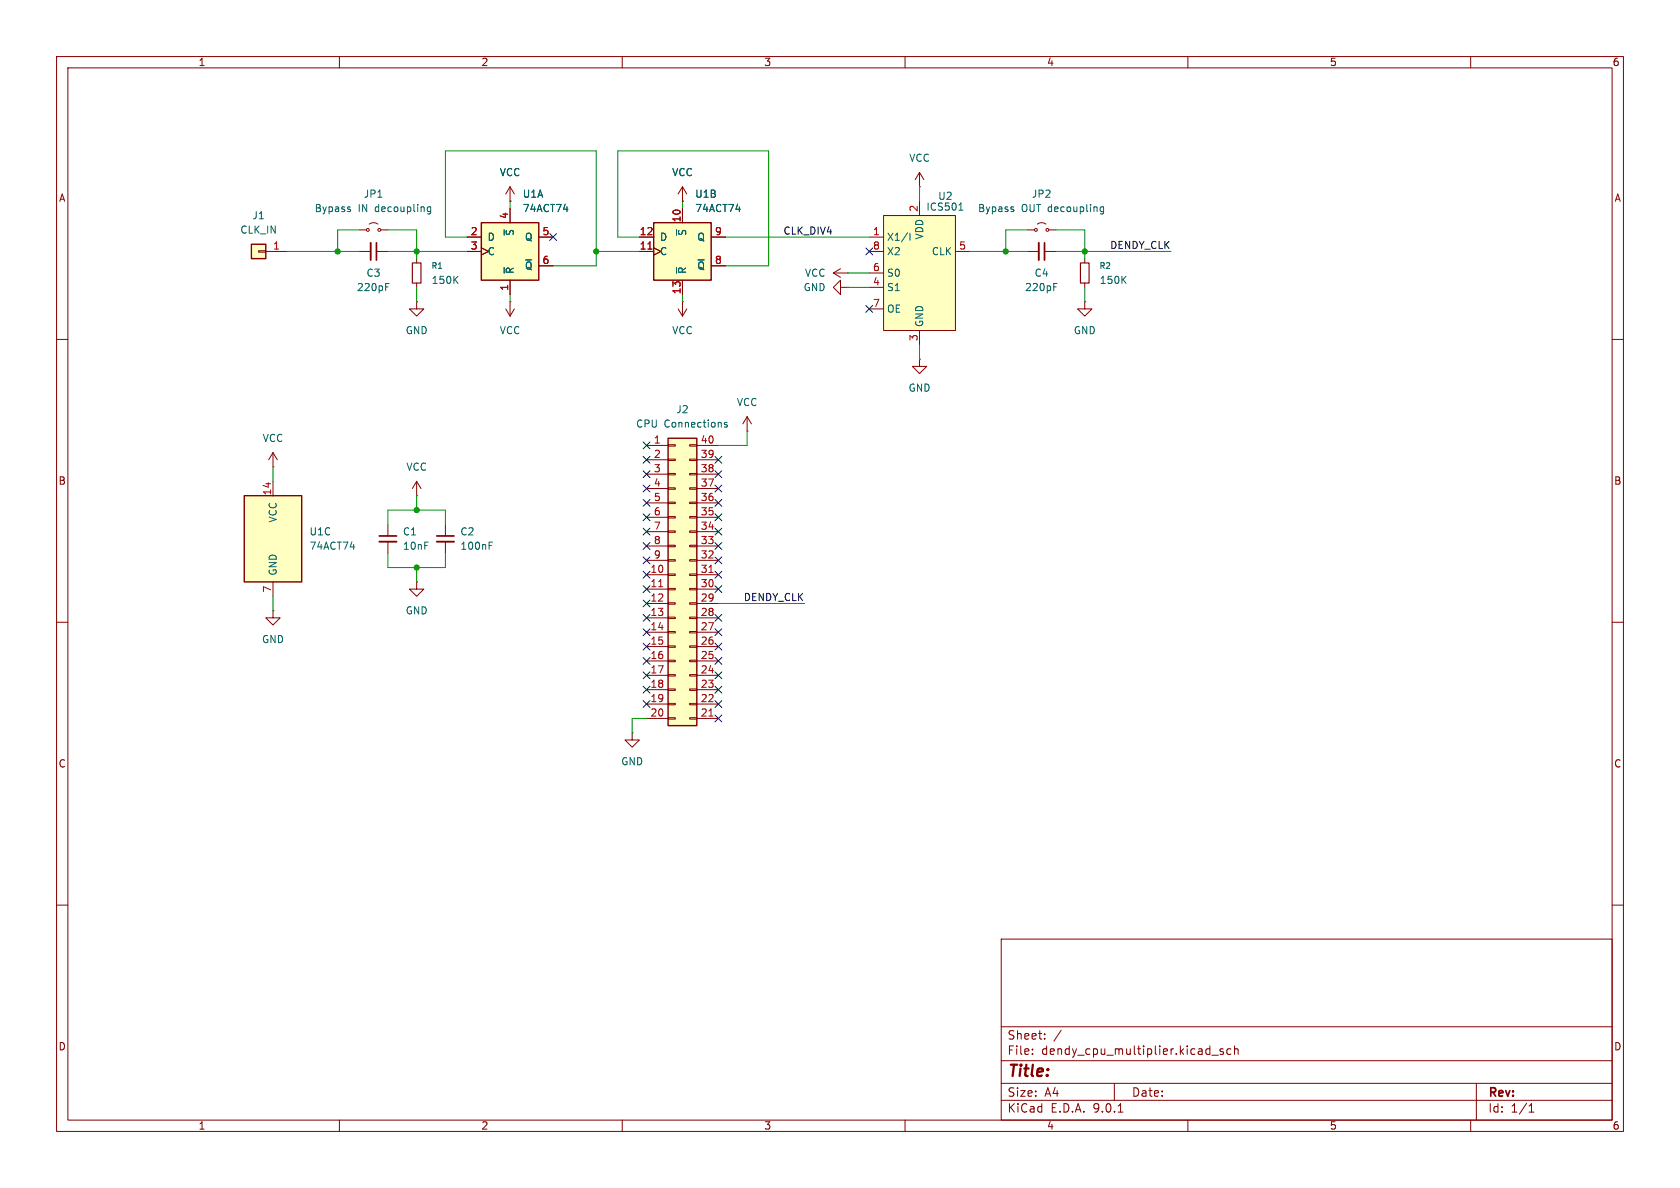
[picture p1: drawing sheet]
<svg xmlns="http://www.w3.org/2000/svg" width="297mm" height="210mm" viewBox="0 0 297 210" stroke-linecap="round" stroke-linejoin="round" font-family="sans-serif">
<g fill="none" stroke="#840000" stroke-width=".18">
<path d="M10 10h277v190h-277zM12 12h273v186h-273zM60 10v2M110 10v2M160 10v2M210 10v2M260 10v2M65.3 39.6l.8-.2 .7 .2M162.6 33h.1M162.6 30.5l-.8 1.3M162.6 30.5l.7 1.3M162.6 30.5v2.5"/>
<path d="M63.5 40.6h1.3M63.5 44.5h2M66.5 44.5h2.1M67.3 40.6h1.3M73.7 45.7v.8M73.7 50v.8M89.4 54.6l.8 1.3M90.2 53.3h.1M90.2 53.3v2.6M90.9 54.6l-.7 1.3M147.3 48.3l1.3 .7M147.3 48.3h2.6"/>
<path d="M148.6 50.8v-1.3l-1.3 1.3 1.3 1.3v-1.3h1.3M148.6 47.5l-1.3 .8M149.9 48.3h.1M149.9 50.8h.1M10 60h2M285 60h2M10 110h2M285 110h2M10 160h2M177 166h108v32h-108zM285 160h2M60 198v2"/>
<path d="M110 198v2M160 198v2M177 194.5h108M177 191.5h108M177 187.5h108M177 181.5h108M182.5 186.3v.1M182.5 185.5v.1M184.7 183.6v.1M184.7 182.8v.1M187.6 182.1l-1.3 2M197 191.5v3"/>
<path d="M197.7 196.6h.8M210 198v2M214.2 186.5h1.2M216.2 185.5l-.3-.1-.2 .2v.2l.5 .2v.3h-.5M217.6 185.5l-.4-.1-.3 .3v.4l.1 .2h.6M218.2 185.5l.3-.1 .3 .1 .1 .9M218.2 184.9v1.5M260 198v2M261 191.5v6.5M270.3 196.6h.9M270.3 195.5l.4-.4v1.5"/>
<circle cx="65" cy="40.6" r=".25"/>
<circle cx="67.1" cy="40.6" r=".25"/>
</g>
<path d="M61.8 37l.2 .2-.2 .2M61.8 36.6h.1M76.1 36.6v1l-.2 .2h-.3M76.1 36.6h-.3l-.3 .2 .2 .5h.4M68.2 50.7h.4M68.2 50.1h.6M80.4 49.4l.6 .7M81 48.8l-.8 .8" fill="none" stroke="#006464" stroke-width=".18"/>
<path d="M66.5 42.9v3.1" fill="none" stroke="#840000" stroke-width=".3"/>
<path d="M65.5 42.9v3.1" fill="none" stroke="#840000" stroke-width=".33"/>
<path d="M72.9 46.5h1.5v3.5h-1.5z" fill="none" stroke="#840000" stroke-width=".2"/>
<path d="M118.1 77.5h5.1v50.8h-5.1z" fill="#ffffc2"/>
<path d="M118.1 77.5h5.1v50.8h-5.1z" fill="none" stroke="#840000" stroke-width=".25"/>
<g fill="none" stroke="#840000" stroke-width=".18">
<path d="M183.4 39.6l.8-.2 .7 .2M73.7 53.3v1.3h1.2l-1.2 1.3-1.3-1.3h1.3M73.7 53.3h.1M181.6 40.6h1.3M181.6 44.5h2M184.7 44.5h2M185.4 40.6h1.3M191.8 53.3v1.3h1.2l-1.2 1.3-1.3-1.3h1.3M191.8 53.3h.1M191.8 45.7v.8M191.8 50v.8M114.3 78.7h3.8"/>
<path d="M118.1 78.6h1.3v.3h-1.3zM121.9 78.6h1.3v.3h-1.3zM123.2 78.7h3.8M162.6 63.5v1.3h1.2l-1.2 1.2-1.3-1.2h1.3M162.6 63.5h.1M73.7 87.6h.1M73.7 85.1l-.8 1.3M73.7 85.1l.7 1.3M73.7 85.1v2.5M78.7 92.7v2M78.7 95.8v2M114.3 81.3h3.8"/>
<path d="M114.3 83.8h3.8M114.3 86.4h3.8M114.3 88.9h3.8M114.3 91.4h3.8M114.3 94h3.8M114.3 96.5h3.8M114.3 99.1h3.8M118.1 81.2h1.3v.2h-1.3zM118.1 83.7h1.3v.2h-1.3zM118.1 86.2h1.3v.3h-1.3zM118.1 88.8h1.3v.2h-1.3zM118.1 91.3h1.3v.3h-1.3z"/>
<path d="M118.1 93.9h1.3v.2h-1.3zM118.1 96.4h1.3v.2h-1.3zM118.1 98.9h1.3v.3h-1.3zM121.9 81.2h1.3v.2h-1.3zM121.9 83.7h1.3v.2h-1.3zM121.9 86.2h1.3v.3h-1.3zM121.9 88.8h1.3v.2h-1.3zM121.9 91.3h1.3v.3h-1.3zM121.9 93.9h1.3v.2h-1.3zM121.9 96.4h1.3v.2h-1.3zM121.9 98.9h1.3v.3h-1.3zM123.2 81.3h3.8"/>
<path d="M123.2 83.8h3.8M123.2 86.4h3.8M123.2 88.9h3.8M123.2 91.4h3.8M123.2 94h3.8M123.2 96.5h3.8M123.2 99.1h3.8M114.3 101.6h3.8M114.3 104.1h3.8M114.3 106.7h3.8M114.3 109.2h3.8M114.3 111.8h3.8"/>
<path d="M114.3 114.3h3.8M114.3 116.8h3.8M114.3 119.4h3.8M118.1 101.5h1.3v.2h-1.3zM118.1 104h1.3v.3h-1.3zM118.1 106.6h1.3v.2h-1.3zM118.1 109.1h1.3v.2h-1.3zM118.1 111.6h1.3v.3h-1.3zM118.1 114.2h1.3v.2h-1.3zM118.1 116.7h1.3v.3h-1.3zM118.1 119.3h1.3v.2h-1.3zM121.9 101.5h1.3v.2h-1.3z"/>
<path d="M121.9 104h1.3v.3h-1.3zM121.9 106.6h1.3v.2h-1.3zM121.9 109.1h1.3v.2h-1.3zM121.9 111.6h1.3v.3h-1.3zM121.9 114.2h1.3v.2h-1.3zM121.9 116.7h1.3v.3h-1.3zM121.9 119.3h1.3v.2h-1.3zM123.2 101.6h3.8M123.2 104.1h3.8M123.2 106.7h3.8M123.2 109.2h3.8M123.2 111.8h3.8"/>
<path d="M123.2 114.3h3.8M123.2 116.8h3.8M123.2 119.4h3.8M111.8 129.5v1.3h1.2l-1.2 1.3-1.3-1.3h1.3M111.8 129.5h.1M114.3 121.9h3.8M114.3 124.5h3.8M114.3 127h3.8M118.1 121.8h1.3v.2h-1.3zM118.1 124.3h1.3v.3h-1.3zM118.1 126.9h1.3v.2h-1.3zM121.9 121.8h1.3v.2h-1.3z"/>
<path d="M121.9 124.3h1.3v.3h-1.3zM121.9 126.9h1.3v.2h-1.3zM123.2 121.9h3.8M123.2 124.5h3.8M123.2 127h3.8"/>
<circle cx="183.1" cy="40.6" r=".25"/>
<circle cx="185.2" cy="40.6" r=".25"/>
</g>
<path d="M116.4 103.7h.8M125.3 101.2h.8M125.3 126.6h.8" fill="none" stroke="#a90000" stroke-width=".18"/>
<path d="M179.1 37l.2 .2-.2 .2M179.1 36.6h.1M195.1 36.6v1l-.2 .2h-.3M195.1 36.6h-.4l-.2 .2 .1 .5h.5M186.3 50.7h.4M186.3 50.1h.6M198.5 49.4l.6 .7M199.1 48.8l-.7 .8M128.5 74.7h-.3l-.1 .1v.2l.4 .1v.3h-.4M86.5 96.4h.4M86.5 95.8h.6" fill="none" stroke="#006464" stroke-width=".18"/>
<path d="M191 46.5h1.5v3.5h-1.5z" fill="none" stroke="#840000" stroke-width=".2"/>
<path d="M184.7 42.9v3.1M77.2 94.7h3.1" fill="none" stroke="#840000" stroke-width=".3"/>
<path d="M183.6 42.9v3.1M77.2 95.8h3.1" fill="none" stroke="#840000" stroke-width=".33"/>
<path d="M44.4 43.2h2.6v2.5h-2.6z" fill="#ffffc2"/>
<path d="M44.4 43.2h2.6v2.5h-2.6z" fill="none" stroke="#840000" stroke-width=".25"/>
<path d="M45.7 44.3h1.3v.3h-1.3zM47 44.5h3.8" fill="none" stroke="#840000" stroke-width=".18"/>
<path d="M85.1 39.4h10.1v10.1h-10.1z" fill="#ffffc2"/>
<path d="M85.1 39.4h10.1v10.1h-10.1z" fill="none" stroke="#840000" stroke-width=".25"/>
<g fill="none" stroke="#840000" stroke-width=".18">
<path d="M90.2 35.6h.1M90.2 33v2.6M90.2 36.8v2.6M90.2 33l-.8 1.3M90.2 33l.7 1.3M82.5 41.9h2.6M82.5 44.5h2.6M85.1 43.8l1.3 .7-1.3 .6M90.2 49.5v2.6M95.2 41.9h2.6M95.2 47h2.6M119.9 54.6l.7 1.3"/>
<path d="M120.6 53.3h.1M120.6 53.3v2.6M121.4 54.6l-.8 1.3M132.1 76.2h.1M132.1 73.7l-.8 1.2M132.1 73.7l.7 1.2M132.1 73.7v2.5"/>
</g>
<path d="M99.6 37h.8M89.1 47.3v1" fill="none" stroke="#006464" stroke-width=".18"/>
<path d="M43.2 87.6h10.1v15.3h-10.1z" fill="#ffffc2"/>
<path d="M43.2 87.6h10.1v15.3h-10.1z" fill="none" stroke="#840000" stroke-width=".25"/>
<path d="M120.6 35.6h.1M120.6 33l-.7 1.3M120.6 33l.8 1.3M120.6 33v2.6M48.3 82.6h.1M48.3 80v2.6M48.3 85.1v2.5M48.3 80l-.8 1.3M48.3 80l.7 1.3M48.3 102.9v2.5M73.7 102.9v1.2h1.2l-1.2 1.3-1.3-1.3h1.3M73.7 102.9h.1" fill="none" stroke="#840000" stroke-width=".18"/>
<path d="M61.9 96.7h.8" fill="none" stroke="#006464" stroke-width=".18"/>
<path d="M115.6 39.4h10.1v10.1h-10.1z" fill="#ffffc2"/>
<path d="M115.6 39.4h10.1v10.1h-10.1z" fill="none" stroke="#840000" stroke-width=".25"/>
<path d="M120.6 36.8v2.6M113 41.9h2.6M113 44.5h2.6M115.6 43.8l1.2 .7-1.2 .6M120.6 49.5v2.6M125.7 41.9h2.6M125.7 47h2.6" fill="none" stroke="#840000" stroke-width=".18"/>
<path d="M114.5 44h.8" fill="none" stroke="#a90000" stroke-width=".18"/>
<path d="M130.1 37h.8M119.6 47.3v1" fill="none" stroke="#006464" stroke-width=".18"/>
<path d="M156.2 38.1h12.7v20.3h-12.7z" fill="#ffffc2"/>
<g fill="none" stroke="#840000" stroke-width=".18">
<path d="M90.2 35.6h.1M90.2 36.8v2.6M120.6 35.6h.1M120.6 36.8v2.6M156.2 38.1h12.7v20.3h-12.7zM162.6 35.6v2.5M82.5 41.9h2.6M82.5 44.5h2.6M85.1 43.8l1.3 .7-1.3 .6M90.2 49.5v2.6M95.2 41.9h2.6M95.2 47h2.6"/>
<path d="M113 41.9h2.6M113 44.5h2.6M115.6 43.8l1.2 .7-1.2 .6M120.6 49.5v2.6M125.7 41.9h2.6M125.7 47h2.6M153.7 41.9h2.5M153.7 44.5h2.5M153.7 48.3h2.5M153.7 50.8h2.5M153.7 54.6h2.5M162.6 58.4v2.6"/>
<path d="M168.9 44.5h2.5M68.6 92.7v2M68.6 95.8v2M48.3 108v1.2h1.2l-1.2 1.3-1.3-1.3h1.3M48.3 108h.1"/>
</g>
<path d="M99.6 37h.8M130.1 37h.8M169.5 37.2h.7M169.8 36.1l.1-.2v1.3M89.1 47.3v1M119.6 47.3v1M160.4 41.2l-1 1.6M160.9 41.2v1.3" fill="none" stroke="#006464" stroke-width=".18"/>
<path d="M67.1 94.7h3" fill="none" stroke="#840000" stroke-width=".3"/>
<path d="M67.1 95.8h3" fill="none" stroke="#840000" stroke-width=".33"/>
<g fill="none" stroke="#009600" stroke-width=".18">
<path d="M90.2 35.6v1.2M120.6 35.6v1.2M162.6 33v2.6M50.8 44.5h12.7M63.5 40.6h-3.8v3.9M68.6 44.5h13.9M68.6 40.6h5.1v5.1M73.7 50.8v2.5M82.5 41.9h-3.8v-15.2h26.7v20.3h-7.6M90.2 52.1v1.2M105.4 44.5h7.6M113 41.9h-3.8v-15.2h26.7v20.3h-7.6"/>
<path d="M120.6 52.1v1.2M128.3 41.9h25.4M149.9 48.3h3.8M149.9 50.8h3.8M171.4 44.5h10.2M181.6 40.6h-3.8v3.9M186.7 40.6h5.1v5.1M186.7 44.5h20.3M191.8 50.8v2.5M132.1 76.2v2.5h-5.1M162.6 61v2.5M48.3 82.6v2.5"/>
<path d="M68.6 92.7v-2.5h10.1v2.5M68.6 97.8v2.5h10.1v-2.5M73.7 87.6v2.6M48.3 105.4v2.6M73.7 100.3v2.6M127 106.7h15.2M114.3 127h-2.5v2.5"/>
</g>
<g fill="none" stroke="#000084" stroke-width=".18">
<path d="M97.2 41.3l1.2 1.2M98.4 41.3l-1.2 1.2M153.1 54l1.2 1.2M153.1 43.8l1.2 1.3M154.3 54l-1.2 1.2M154.3 43.8l-1.2 1.3M113.7 78.1l1.2 1.2M114.9 78.1l-1.2 1.2M113.7 90.8l1.2 1.2M113.7 98.5l1.2 1.2M113.7 80.7l1.2 1.2M113.7 95.9l1.2 1.2"/>
<path d="M113.7 83.2l1.2 1.2M113.7 93.4l1.2 1.2M113.7 88.3l1.2 1.2M113.7 85.8l1.2 1.2M114.9 95.9l-1.2 1.2M114.9 98.5l-1.2 1.2M114.9 80.7l-1.2 1.2M114.9 83.2l-1.2 1.2M114.9 93.4l-1.2 1.2M114.9 88.3l-1.2 1.2M114.9 85.8l-1.2 1.2M114.9 90.8l-1.2 1.2"/>
<path d="M126.4 83.2l1.2 1.2M126.4 93.4l1.2 1.2M126.4 90.8l1.2 1.2M126.4 88.3l1.2 1.2M126.4 85.8l1.2 1.2M126.4 95.9l1.2 1.2M126.4 80.7l1.2 1.2M126.4 98.5l1.2 1.2M127.6 83.2l-1.2 1.2M127.6 93.4l-1.2 1.2M127.6 90.8l-1.2 1.2M127.6 88.3l-1.2 1.2"/>
<path d="M127.6 85.8l-1.2 1.2M127.6 95.9l-1.2 1.2M127.6 98.5l-1.2 1.2M127.6 80.7l-1.2 1.2M113.7 101l1.2 1.2M113.7 106.1l1.2 1.2M113.7 118.8l1.2 1.2M113.7 108.6l1.2 1.2M113.7 111.2l1.2 1.2M113.7 116.2l1.2 1.2M113.7 113.7l1.2 1.2M113.7 103.5l1.2 1.2"/>
<path d="M114.9 103.5l-1.2 1.2M114.9 101l-1.2 1.2M114.9 116.2l-1.2 1.2M114.9 106.1l-1.2 1.2M114.9 118.8l-1.2 1.2M114.9 108.6l-1.2 1.2M114.9 111.2l-1.2 1.2M114.9 113.7l-1.2 1.2M126.4 111.2l1.2 1.2M126.4 113.7l1.2 1.2M126.4 103.5l1.2 1.2M126.4 118.8l1.2 1.2"/>
<path d="M126.4 108.6l1.2 1.2M126.4 116.2l1.2 1.2M126.4 101l1.2 1.2M127.6 111.2l-1.2 1.2M127.6 113.7l-1.2 1.2M127.6 103.5l-1.2 1.2M127.6 118.8l-1.2 1.2M127.6 108.6l-1.2 1.2M127.6 101l-1.2 1.2M127.6 116.2l-1.2 1.2M113.7 123.9l1.2 1.2M113.7 121.3l1.2 1.2"/>
<path d="M114.9 123.9l-1.2 1.2M114.9 121.3l-1.2 1.2M126.4 121.3l1.2 1.2M126.4 123.9l1.2 1.2M126.4 126.4l1.2 1.2M127.6 123.9l-1.2 1.2M127.6 126.4l-1.2 1.2M127.6 121.3l-1.2 1.2"/>
</g>
<path d="M114.5 44h.8" fill="none" stroke="#a90000" stroke-width=".18"/>
<g fill="#009600" stroke="#009600" stroke-width=".18">
<circle cx="105.4" cy="44.5" r=".46"/>
<circle cx="73.7" cy="100.3" r=".46"/>
<circle cx="73.7" cy="90.2" r=".46"/>
<circle cx="59.7" cy="44.5" r=".46"/>
<circle cx="73.7" cy="44.5" r=".46"/>
<circle cx="177.8" cy="44.5" r=".46"/>
<circle cx="191.8" cy="44.5" r=".46"/>
</g>
<text font-size="2.8" fill="#840000" x="178" y="190.9">Title:</text>
<g font-size="2.1" fill="#840000">
<text x="178" y="184">Sheet:</text>
<text x="178" y="186.7">File:</text>
<text x="184.1" y="186.7">dendy_cpu_multiplier.kicad_sch</text>
<text x="178" y="196.9">KiCad</text>
<text x="178" y="194.1">Size:</text>
<text x="184.7" y="194.1">A4</text>
<text x="185.7" y="196.9">E.D.A.</text>
<text x="193.3" y="196.9">9.0.1</text>
<text x="200" y="194.1">Date:</text>
<text x="263" y="194.3">Rev:</text>
<text x="263" y="196.9">Id:</text>
<text x="267.1" y="196.9">1/1</text>
</g>
<g font-size="1.8" fill="#840000">
<text x="35" y="11.9">1</text>
<text x="85" y="11.9">2</text>
<text x="135" y="11.9">3</text>
<text x="185" y="11.9">4</text>
<text x="235" y="11.9">5</text>
<text x="285" y="11.9">6</text>
<text x="10.3" y="35.9">A</text>
<text x="285.3" y="35.9">A</text>
<text x="10.3" y="85.9">B</text>
<text x="285.3" y="85.9">B</text>
<text x="10.3" y="135.9">C</text>
<text x="285.3" y="135.9">C</text>
<text x="10.3" y="185.9">D</text>
<text x="285.3" y="185.9">D</text>
<text x="35" y="199.9">1</text>
<text x="85" y="199.9">2</text>
<text x="135" y="199.9">3</text>
<text x="185" y="199.9">4</text>
<text x="235" y="199.9">5</text>
<text x="285" y="199.9">6</text>
</g>
<g font-size="1.8" fill="#006464">
<text x="160.6" y="28.8">VCC</text>
<text x="64.2" y="35.2">JP1</text>
<text x="88.3" y="31.3">VCC</text>
<text x="92.3" y="35.2">U1A</text>
<text x="118.7" y="31.3">VCC</text>
<text x="122.8" y="35.2">U1B</text>
<text x="165.8" y="35.5">U2</text>
<text x="182.3" y="35.2">JP2</text>
<text x="42.4" y="41.5">CLK_IN</text>
<text x="44.5" y="39">J1</text>
<text x="55.5" y="37.7">Bypass</text>
<text x="63.3" y="37.7">IN</text>
<text x="66.4" y="37.7">decoupling</text>
<text x="91" y="41.8" transform="rotate(-90 91 41.8)">~{S}</text>
<text x="92.3" y="37.7">74ACT74</text>
<text x="121.5" y="41.8" transform="rotate(-90 121.5 41.8)">~{S}</text>
<text x="122.8" y="37.7">74ACT74</text>
<text x="163.7" y="37.4">ICS501</text>
<text x="172.8" y="37.7">Bypass</text>
<text x="180.6" y="37.7">OUT decoupling</text>
<text x="86.1" y="42.8">D</text>
<text x="86.1" y="45.3">C</text>
<text x="92.7" y="42.8">Q</text>
<text x="92.7" y="47.9">~{Q}</text>
<text x="116.6" y="42.8">D</text>
<text x="116.6" y="45.3">C</text>
<text x="123.2" y="42.8">Q</text>
<text x="123.2" y="47.9">~{Q}</text>
<text x="156.7" y="42.8">X1/I</text>
<text x="156.7" y="45.3">X2</text>
<text x="163.4" y="42.4" transform="rotate(-90 163.4 42.4)">VDD</text>
<text x="164.6" y="45.3">CLK</text>
<text x="63" y="51.7">220pF</text>
<text x="64.7" y="49.1">C3</text>
<text x="76.2" y="50.4">150K</text>
<text x="91" y="48.5" transform="rotate(-90 91 48.5)">~{R}</text>
<text x="121.5" y="48.5" transform="rotate(-90 121.5 48.5)">~{R}</text>
<text x="142" y="51.7">GND</text>
<text x="142.2" y="49.1">VCC</text>
<text x="156.7" y="49.1">S0</text>
<text x="156.7" y="51.7">S1</text>
<text x="181.1" y="51.7">220pF</text>
<text x="182.8" y="49.1">C4</text>
<text x="194.3" y="50.4">150K</text>
<text x="71.6" y="59.3">GND</text>
<text x="88.3" y="59.3">VCC</text>
<text x="118.7" y="59.3">VCC</text>
<text x="156.7" y="55.5">OE</text>
<text x="163.4" y="57.9" transform="rotate(-90 163.4 57.9)">GND</text>
<text x="189.7" y="59.3">GND</text>
<text x="130.2" y="72">VCC</text>
<text x="160.5" y="69.4">GND</text>
<text x="112.4" y="75.8">CPU</text>
<text x="117.4" y="75.8">Connections</text>
<text x="119.5" y="73.3">J2</text>
<text x="46.3" y="78.3">VCC</text>
<text x="71.7" y="83.4">VCC</text>
<text x="49.1" y="92.5" transform="rotate(-90 49.1 92.5)">VCC</text>
<text x="54.6" y="94.8">U1C</text>
<text x="71.1" y="94.8">C1</text>
<text x="81.3" y="94.8">C2</text>
<text x="49.1" y="101.9" transform="rotate(-90 49.1 101.9)">GND</text>
<text x="54.6" y="97.4">74ACT74</text>
<text x="71.1" y="97.4">10nF</text>
<text x="81.3" y="97.4">100nF</text>
<text x="46.2" y="113.9">GND</text>
<text x="71.6" y="108.8">GND</text>
<text x="109.7" y="135.5">GND</text>
</g>
<g font-size="1.8" fill="#a90000">
<text x="83.1" y="41.7">2</text>
<text x="89.9" y="38.8" transform="rotate(-90 89.9 38.8)">4</text>
<text x="95.8" y="41.7">5</text>
<text x="113" y="41.7">12</text>
<text x="120.4" y="39.4" transform="rotate(-90 120.4 39.4)">10</text>
<text x="126.3" y="41.7">9</text>
<text x="154.2" y="41.7">1</text>
<text x="162.3" y="37.5" transform="rotate(-90 162.3 37.5)">2</text>
<text x="48.2" y="44.2">1</text>
<text x="83.1" y="44.2">3</text>
<text x="95.8" y="46.7">6</text>
<text x="113" y="44.2">11</text>
<text x="126.3" y="46.7">8</text>
<text x="154.2" y="44.2">8</text>
<text x="169.5" y="44.2">5</text>
<text x="89.9" y="51.5" transform="rotate(-90 89.9 51.5)">1</text>
<text x="120.4" y="52.1" transform="rotate(-90 120.4 52.1)">13</text>
<text x="154.2" y="48">6</text>
<text x="154.2" y="50.5">4</text>
<text x="154.2" y="54.4">7</text>
<text x="162.3" y="60.4" transform="rotate(-90 162.3 60.4)">3</text>
<text x="115.5" y="78.5">1</text>
<text x="115.5" y="81">2</text>
<text x="115.5" y="83.6">3</text>
<text x="123.8" y="78.5">40</text>
<text x="123.8" y="81">39</text>
<text x="123.8" y="83.6">38</text>
<text x="48" y="87.7" transform="rotate(-90 48 87.7)">14</text>
<text x="115.5" y="86.1">4</text>
<text x="115.5" y="88.6">5</text>
<text x="123.8" y="86.1">37</text>
<text x="123.8" y="88.6">36</text>
<text x="115.5" y="91.2">6</text>
<text x="115.5" y="93.7">7</text>
<text x="123.8" y="91.2">35</text>
<text x="123.8" y="93.7">34</text>
<text x="114.9" y="101.3">10</text>
<text x="115.5" y="96.3">8</text>
<text x="115.5" y="98.8">9</text>
<text x="123.8" y="96.3">33</text>
<text x="123.8" y="98.8">32</text>
<text x="123.8" y="101.3">31</text>
<text x="48" y="104.8" transform="rotate(-90 48 104.8)">7</text>
<text x="114.9" y="103.9">11</text>
<text x="114.9" y="106.4">12</text>
<text x="123.8" y="103.9">30</text>
<text x="123.8" y="106.4">29</text>
<text x="114.9" y="109">13</text>
<text x="114.9" y="111.5">14</text>
<text x="123.8" y="109">28</text>
<text x="123.8" y="111.5">27</text>
<text x="114.9" y="114">15</text>
<text x="114.9" y="116.6">16</text>
<text x="114.9" y="119.1">17</text>
<text x="123.8" y="114">26</text>
<text x="123.8" y="116.6">25</text>
<text x="123.8" y="119.1">24</text>
<text x="114.9" y="121.7">18</text>
<text x="114.9" y="124.2">19</text>
<text x="123.8" y="121.7">23</text>
<text x="123.8" y="124.2">22</text>
<text x="114.9" y="126.7">20</text>
<text x="123.8" y="126.7">21</text>
</g>
<g font-size="1.8" fill="#0f0f0f">
<text x="138.4" y="41.6">CLK_DIV4</text>
<text x="196.2" y="44.1">DENDY_CLK</text>
<text x="131.4" y="106.3">DENDY_CLK</text>
</g>
<g font-size="1.4" fill="#006464">
<text x="76.2" y="47.7">R1</text>
<text x="194.3" y="47.7">R2</text>
</g>
</svg>
